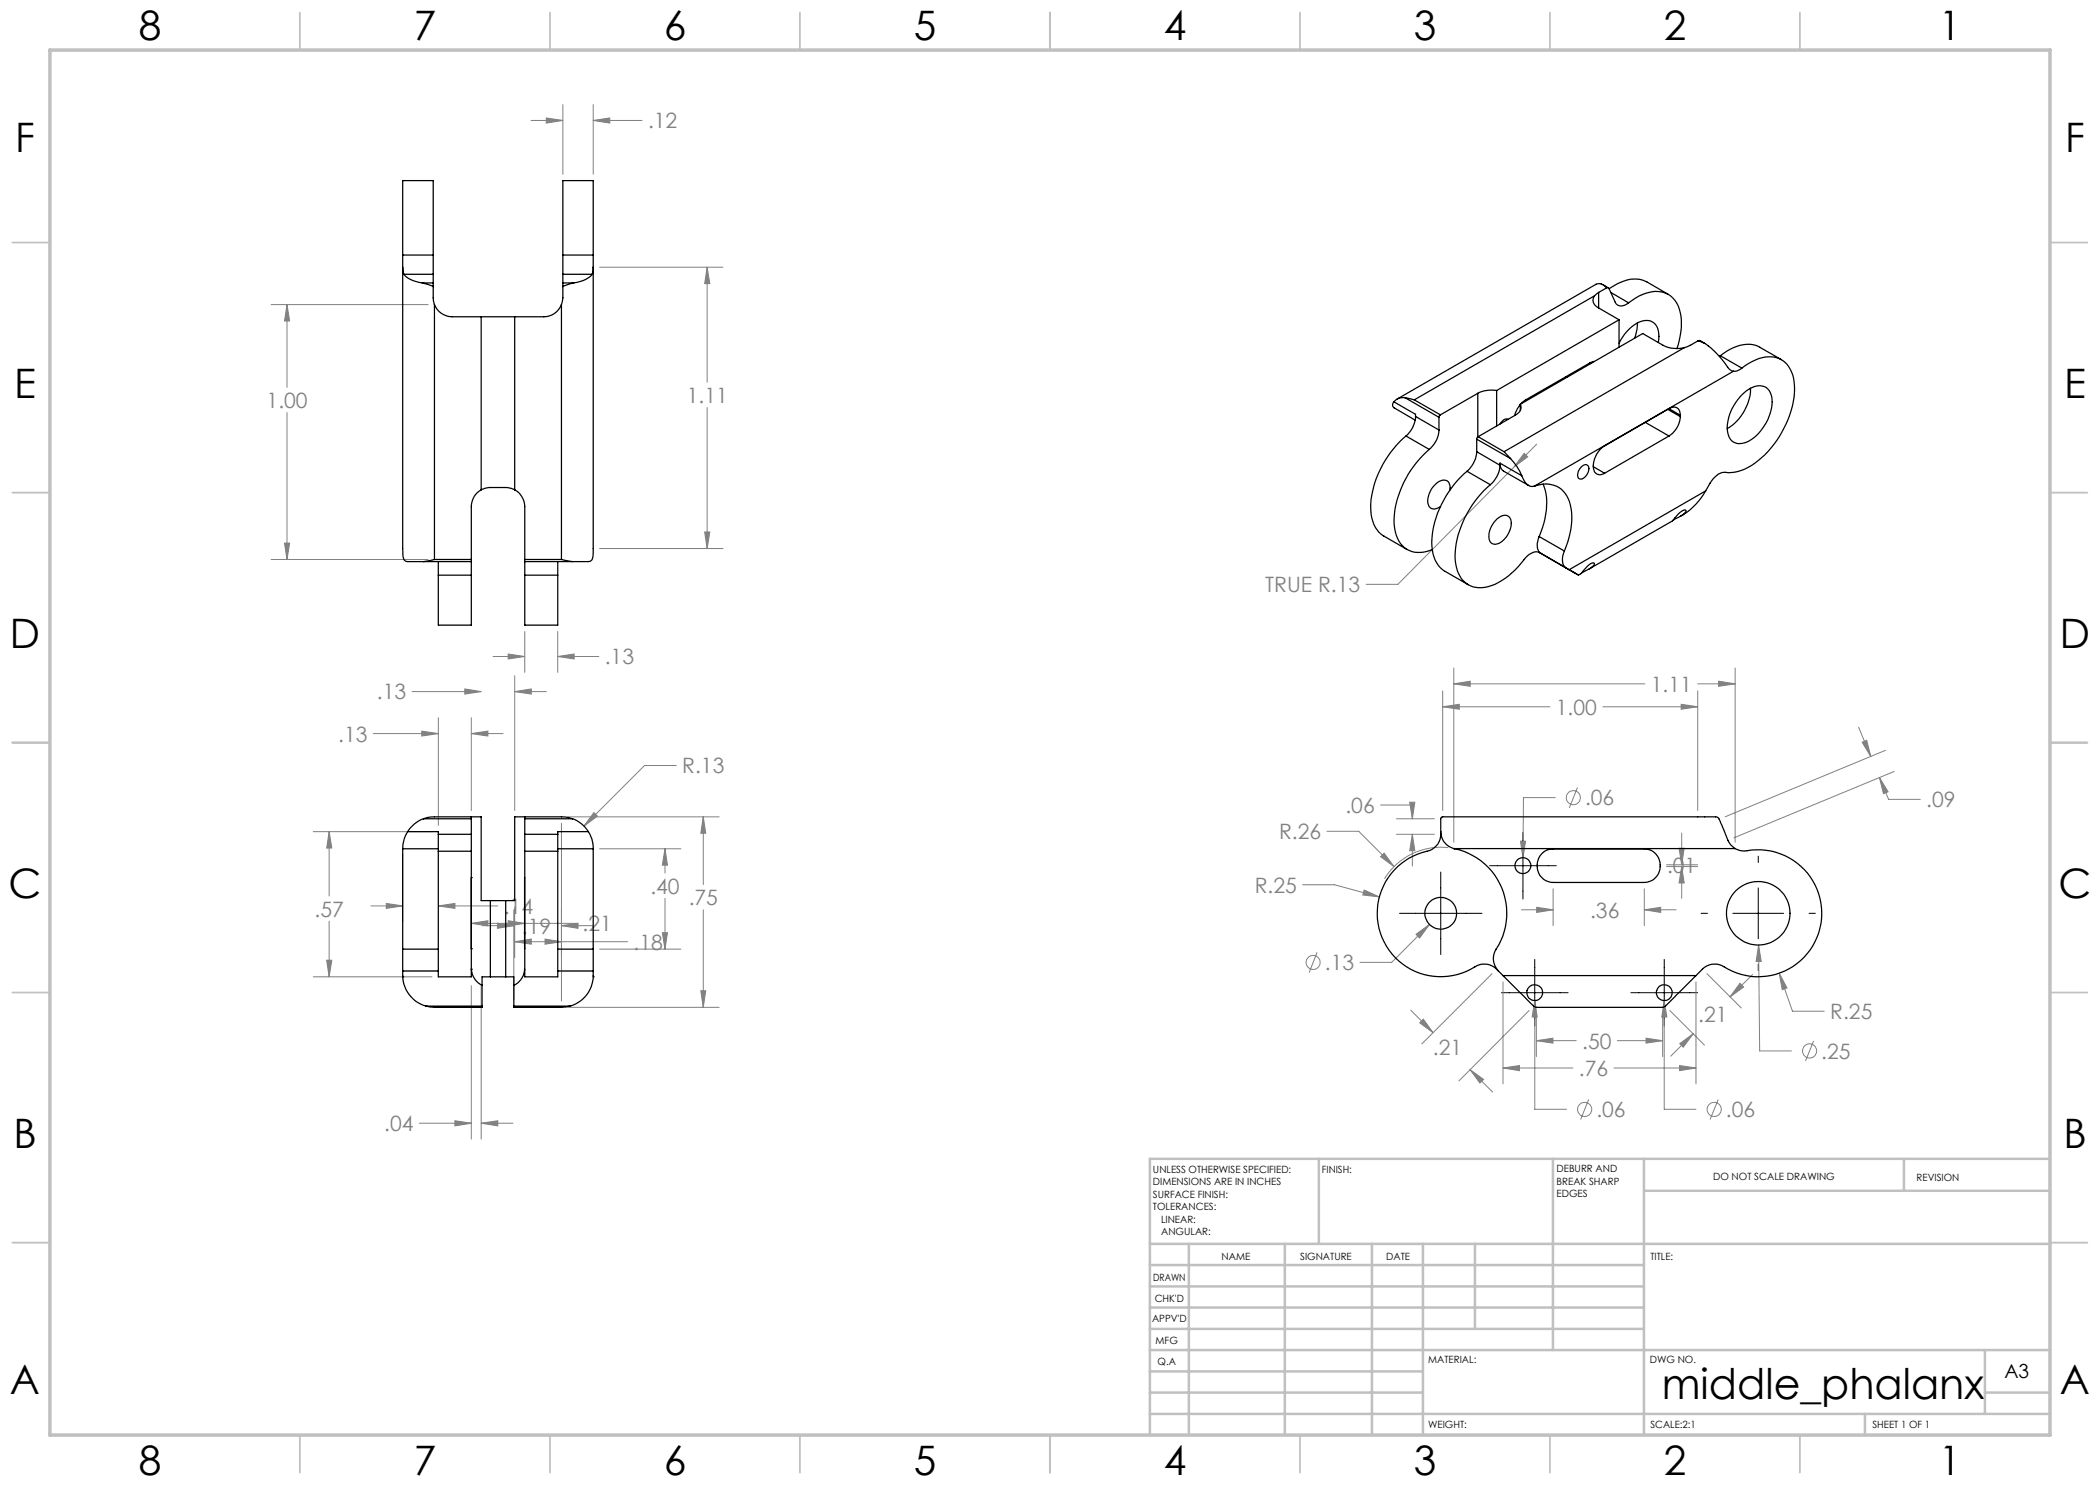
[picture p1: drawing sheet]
<svg xmlns="http://www.w3.org/2000/svg" width="420mm" height="297mm" viewBox="0 0 420 297" stroke-linecap="round" stroke-linejoin="round" font-family="sans-serif">
<g fill="none" stroke="#808080" stroke-width=".2">
<path d="M106.2 24.1h6.4M109.3 23.6l3.3 .5-3.3 .5zM112.6 20.9v14M118.6 20.9v14M118.6 24.1h9.8M118.6 24.1l3.4-.5v1zM119.9 53.4h24.7M141.4 53.4v23M141.4 53.4l.6 3.3h-1.1zM54.2 60.9h31.4M57.4 60.9v16.6M57.4 60.9l.5 3.3h-1z"/>
<path d="M57.4 82.5v29.4M141.4 81.5v28.2M304.8 90.7l.7 .7-2.6 1.9zM307.3 88.8l-27.7 28.1h-6.4M54.2 111.9h31.4M56.9 108.6h1l-.5 3.3zM119.9 109.7h24.7M140.9 106.4h1.1l-.6 3.3zM82.4 138.3h13.8M93 137.8l3.2 .5-3.2 .5zM98.6 131.3h6.4M101.6 130.8l3.4 .5-3.4 .5z"/>
<path d="M102.9 135.1v27M102.9 138.3h6.4M102.9 138.3l3.4-.5v1zM105 126.3v8.2M111.5 126.3v8.2M111.5 131.3h8.3M111.5 131.3l3.3-.5v1zM288.5 138.2v23.9M290.8 133.6v34.8M290.8 136.8h38.2M290.8 136.8l3.2-.6v1.1zM339.5 138.2v23.9"/>
<path d="M339.5 136.8h7.5M343.7 136.2l3.3 .6-3.3 .5zM347 133.6v34.8M74.6 146.7h13.1M84.3 146.2l3.4 .5-3.4 .5zM87.7 143.5v21.6M94.3 143.5v18.6M94.3 146.7h6.3M94.3 146.7l3.3-.5v1zM135.3 153.1h-6.4l-12.1 12.1M288.5 141.4h21.5M288.5 141.4l3.4-.5v.9z"/>
<path d="M311 159.5h-6.3l-.1 12.1M315.5 157.5l-1.6 4.1M320.6 141.4h18.9M336.2 140.9l3.3 .5-3.3 .4zM371.7 145.4l2.5 5.9M372.4 148.4l.9-.3 .9 3.2zM375.9 155.5l1.8 4.4h6.4M375.9 155.5l1.7 2.9-.9 .3zM377.1 150.1l-32.1 13.3M378.8 154.3l-32 13.3M62.7 166.3h23.7M65.8 166.3v12.9"/>
<path d="M65.8 166.3l.6 3.3h-1.1zM80.5 170.7v13.7M112.3 164.6v35.6M113.6 163.4h30.2M118.8 162.5l.7 .7-2.7 2zM119.9 169.8h16.3M133 169.8v4.8M133 179.7v10.1M133 169.8l.5 3.2h-1zM140.7 163.4v13.5M140.7 163.4l.4 3.2h-.9zM260.5 176.9h6.4l9 2.5"/>
<path d="M265.4 166.3h6.3l7.1 7M272.8 178l3.1 1.4-3.3-.4zM276.1 161h6.4v2.8M276.1 171.3l.7-.7 2 2.7zM279.3 166.9h7.6M279.3 163.8h7.6M281.9 160.4h1.1l-.5 3.4zM282.5 166.9v6.3M282.5 166.9l.5 3.2h-1.1zM289.7 169.5a13.2 13.2 0 0 0-12.8 6.3M304.1 168.2h1l-.5 3.4zM310.6 177.8v7.3"/>
<path d="M328.9 177.8v7.3M333.3 173.3h6.2M333.3 173h6.2M335.8 169.6h1l-.5 3.4zM336.3 166.6v6.4M336.3 173.3v6.4M336.3 173.3l.5 3.3h-1zM62.7 195.4h23.7M65.3 192h1.1l-.6 3.4zM65.8 184.3v11.1M74.2 181.2h6.3M77.3 180.7l3.2 .5-3.2 .5z"/>
<path d="M87.7 181.2h11.9M87.7 181.2l3.3-.5v1zM94.3 197.1v30.7M94.3 184.7h21M94.3 184.7l3.3-.6v1.1zM96.2 197.1v30.7M96.4 185.1h6.4M99.5 184.6l3.3 .5-3.3 .6zM101.6 184.1l3.4 .6-3.4 .5zM102.8 182v18M102.9 181.4v10.1M102.9 188.3h22.6"/>
<path d="M102.9 188.3l3.4-.5v1zM109 187.8l3.3 .5-3.3 .5zM112.3 185.1h6.3M112.3 185.1l3.3-.5v1.1zM119.9 189.8h16.3M132.5 186.5h1l-.5 3.3zM140.2 198.2h.9l-.4 3.3zM140.7 182v19.5M263.4 190.5l-1.6 4M283.2 186.9l2.7-2-2 2.7zM285.9 184.9l-7.6 7.6h-6.3M298.4 194.7l-14 14.1"/>
<path d="M300.6 196.4v20.4M304.3 182h6.3M307.3 181.5l3.3 .5-3.3 .5zM328.9 182h6.3M328.9 182l3.2-.5v1zM339.2 196.4v20.4M341.4 194.7l6.9 6.9M348 196.7l.7 .7-2.7 2zM350.5 194.9l-4.5 4.5M351.7 189l.2 21.2h6.4M351.7 189l.5 3.3h-1zM355.8 194.7l2.7 7.5h6.3"/>
<path d="M355.8 194.7l1.6 2.9-1 .3zM113.6 201.5h30.2M282.2 202l4.4 4.5M284.7 203.8l1.9 2.7-2.6-1.9zM294 213.9l4.5 4.5M294 213.9l2.7 2-.7 .7zM300.6 213.6l3.3-.5v1zM300.6 213.6h14M305.8 202.1l-14 14.1M307 200.1l.4 3.3h-1zM307 200.1v21.8h6.3M307.3 202.7v8.6"/>
<path d="M307.3 208.1h7.9M307.3 208.1l3.3-.5v1zM317.7 219.9l-1.6 4M322.8 213.6h16.4M323.5 208.1h9M329.2 207.6l3.3 .5-3.3 .5zM332.5 202.7v8.6M332.8 200.1v21.8h6.4M332.8 200.1l.6 3.3h-1zM334 202.1l6.9 6.9M335.9 213.1l3.3 .5-3.3 .5zM336 208.7l2.6-1.9-1.9 2.6z"/>
<path d="M338.6 206.8l-4.4 4.4M343.6 219.9l-1.6 4M362.7 208.2l-1.6 4M83.9 224.6h10.4M91 224.2l3.3 .4-3.3 .6zM96.2 224.6h6.4M96.2 224.6l3.4-.4v1z"/>
<circle cx="314.7" cy="159.5" r="1.41"/>
<circle cx="262.6" cy="192.5" r="1.4"/>
<circle cx="361.9" cy="210.2" r="1.41"/>
<circle cx="316.9" cy="221.9" r="1.42"/>
<circle cx="342.8" cy="221.9" r="1.42"/>
</g>
<g fill="none" stroke="#000" stroke-width=".2">
<path d="M288.1 174.4v16.5M297.9 173.1h13.4M304.6 166.5v13.3M351.6 171.2v1.3M351.6 177.6v10.1M279.9 182.7h16.5M300.3 198.5h13.3M307 191.9v13.3M326.2 198.5h13.3M332.8 191.9v13.3M340.2 182.7h1.3M346.6 182.7h10.1"/>
<path d="M351.6 192.8v1.3M361.8 182.7h1.3"/>
</g>
<g fill="none" stroke="#c0c0c0" stroke-width=".35">
<path d="M60 2.5v7.5M110 2.5v7.5M160 2.5v7.5M210 2.5v7.5M260 2.5v7.5M310 2.5v7.5M360 2.5v7.5M2.5 48.5h7.5M410 48.5h7.5M2.5 98.5h7.5M410 98.5h7.5M2.5 148.5h7.5"/>
<path d="M410 148.5h7.5M2.5 198.5h7.5M410 198.5h7.5M2.5 248.5h7.5M410 248.5h7.5M60 287v7.5M110 287v7.5M160 287v7.5M210 287v7.5M260 287v7.5M310 287v7.5M360 287v7.5"/>
</g>
<g fill="none" stroke="#c0c0c0" stroke-width=".5">
<path d="M263.8 231.8v17M310.6 231.8v38.2M328.8 231.8v55.2M328.8 238.2h81.2M380.8 231.8v6.4M410 231.8h-180v55.2M230 248.8h180M230 257.3h98.8M230 253h98.8M237.8 248.8v38.2M257 248.8v38.2M274.4 248.8v38.2"/>
<path d="M284.6 248.8v38.2M295 248.8v17M230 265.8h98.8M230 261.5h98.8M230 278.5h54.6M230 274.3h54.6M230 270h180M397 278.5h13M397 270v12.8M230 282.8h180M373 282.8v4.2"/>
</g>
<path d="M10 10h400v277h-400z" fill="none" stroke="#c0c0c0" stroke-width=".7"/>
<path d="M140.7 163.4l.4 3.2h-.9zM140.2 198.2h.9l-.4 3.3zM132.5 186.5h1l-.5 3.3zM133 169.8l.5 3.2h-1zM118.8 162.5l-2 2.7 2.7-2zM109 187.8l3.3 .5-3.3 .5zM102.9 188.3l3.4-.5v1zM112.3 185.1l3.3-.5v1.1zM99.5 184.6l3.3 .5-3.3 .6zM65.8 166.3l.6 3.3h-1.1zM65.3 192h1.1l-.6 3.4zM84.3 146.2l3.4 .5-3.4 .5zM94.3 146.7l3.3-.5v1zM77.3 180.7l3.2 .5-3.2 .5zM87.7 181.2l3.3-.5v1zM102.9 138.3l3.4-.5v1zM93 137.8l3.2 .5-3.2 .5zM96.2 224.6l3.4-.4v1zM91 224.2l3.3 .4-3.3 .6zM101.6 184.1l3.4 .6-3.4 .5zM94.3 184.7l3.3-.6v1.1zM351.7 189l-.5 3.3h1zM355.8 194.7l.6 3.2 1-.3zM332.8 200.1l-.4 3.3h1zM307 200.1l-.6 3.3h1zM300.6 213.6l3.3-.5v1zM335.9 213.1l3.3 .5-3.3 .5zM329.2 207.6l3.3 .5-3.3 .5zM307.3 208.1l3.3-.5v1zM272.8 178l-.2 1 3.3 .4zM276.8 170.6l-.7 .7 2.7 2zM283.2 186.9l.7 .7 2-2.7zM288.5 141.4l3.4-.5v.9zM336.2 140.9l3.3 .5-3.3 .4zM282.5 166.9l.5 3.2h-1.1zM281.9 160.4h1.1l-.5 3.4zM372.4 148.4l.9-.3 .9 3.2zM375.9 155.5l1.7 2.9-.9 .3zM343.7 136.2l3.3 .6-3.3 .5zM290.8 136.8l3.2-.6v1.1zM307.3 181.5l3.3 .5-3.3 .5zM328.9 182l3.2-.5v1zM336.3 173.3l.5 3.3h-1zM335.8 169.6h1l-.5 3.4zM304.1 168.2l.5 3.4 .5-3.4zM336 208.7l2.6-1.9-1.9 2.6zM348 196.7l.7 .7-2.7 2zM284.7 203.8l1.9 2.7-2.6-1.9zM294 213.9l2.7 2-.7 .7zM304.8 90.7l-1.9 2.6 2.6-1.9zM141.4 53.4l.6 3.3h-1.1zM140.9 106.4h1.1l-.6 3.3zM118.6 24.1l3.4-.5v1zM109.3 23.6l3.3 .5-3.3 .5zM101.6 130.8l3.4 .5-3.4 .5zM111.5 131.3l3.3-.5v1zM57.4 60.9l.5 3.3h-1zM56.9 108.6h1l-.5 3.3z" fill="#808080"/>
<g fill="none" stroke="#000" stroke-width=".25">
<path d="M80.5 53.4l.1 57.5a1.2 1.2 0 0 0 1.6 1.4h2.5M80.5 53.4l.3 1.5M80.5 51v2.4M80.5 51v-14.9h6.1v14.9M80.5 51h6.1M80.8 54.9a5.4 5.4 0 0 0 3.7 1.7M80.8 54.9h5.8M84.5 56.6l2.1 .7M84.5 56.6h2.1M86.6 57.3a7.5 7.5 0 0 0 .3 3.6M86.6 56.6v.7M86.6 51v3.9"/>
<path d="M86.6 54.9v1.7M112.6 57.3a8.3 8.3 0 0 1-.3 3.6M112.6 56.6v.7M112.6 51v3.9M112.6 51v-14.9h6v14.9M112.6 54.9v1.7M112.6 56.6h2.2M112.6 54.9h5.8M112.6 51h6M114.8 56.6l-2.2 .7M118.4 54.9a5.4 5.4 0 0 1-3.6 1.7M118.6 53.4l-.2 1.5"/>
<path d="M118.6 53.4v57.6a1.15 1.15 0 0 1-1.5 1.3h-2.6M118.6 51v2.4M318.9 59.2a1.59 1.59 0 0 0 .8 2.4M318.9 59.2l-36 20.8M319.7 58.5l-.8 .7M319.7 58.5v3.1M320.6 57l1.1 .6M321.3 57.6a1.75 1.75 0 0 0-2.1-.7l-39.8 22.9M321.3 57.6h.5l1.2 2.8a1.48 1.48 0 0 0 2.4 .4l.3-.2M321.3 57.6l-1.6 .9M321.8 57.8a7.3 7.3 0 0 1 7.2-1.6l4.7 2.7M322.2 58.5l3.5 2.1"/>
<path d="M86.9 60.9a3.9 3.9 0 0 0 3.6 2.5h18.3a3.8 3.8 0 0 0 3.5-2.5M86.9 60.9v51M96.2 63.4v34.6M102.9 63.4v34.6M112.3 60.9v51M281 79.5l1.9 .5M281 79.5a2.34 2.34 0 0 0-2.2 .9M281 79.5l6.8 4M282.9 80l5.2 3M295.6 78.7l-7.5 4.3M295.6 78.7v8.7M299.3 78.1a6.3 6.3 0 0 0-3.7 .6"/>
<path d="M299.3 78.1v7.1M313.2 75.3l.2 .2M317.7 72.7l.2 .1M318 72.6l-12.9 7.4-.9 .8M318 72.6l.2 .1M318.9 72.3l-.9 .3M319.7 61.6l4.1 2.4M323.8 64l-24.5 14.1M323.8 64v5.5M325.7 60.6a8.5 8.5 0 0 1 6.6-2.2 5.1 5.1 0 0 1 3.9 4.8 15 15 0 0 1-.8 6.5M327.5 64.6l-.1 1.4-.5 1.7M331.7 68.5a4 4 0 0 0-1.1-4.1 3.8 3.8 0 0 0-4.4 1l-1.3 1.4-1.1 1.8"/>
<path d="M336.9 69.5a6.2 6.2 0 0 1-4.3-.4l-4.1-2.4-24.4 14.2M336.9 69.5l-36.1 20.8M339.6 68.2a9.3 9.3 0 0 1 4.7 3.6l1.5 1.9 .9 .6M339.6 68.2l-1.6 .9-1.1 .4M339.6 68.2l.4-.1 1 .6M344.1 71.2a8.2 8.2 0 0 1 7.1-2.1l5.1 2.8M344.1 71.2l4.3 2.4M344.1 71.2l-.2 .1M346.7 74.3l-39.8 22.9M348.4 73.6a2.26 2.26 0 0 1-1.7 .7M348.4 73.6a8.1 8.1 0 0 1 7.1-2 5.5 5.5 0 0 1 3.4 5.4 19.6 19.6 0 0 1-7.3 15.1 9.2 9.2 0 0 1-7.2 2.4l-.7 .3-1.1 1-1.5 2.4M348.4 78.9a4.4 4.4 0 0 1 4.5-1.6 3.6 3.6 0 0 1 1.4 4.2 10 10 0 0 1-5 6.9 2.53 2.53 0 0 1-3.8-2.1 9.3 9.3 0 0 1 2.9-7.4z"/>
<path d="M350.1 77.6a9.7 9.7 0 0 1-4.7 8.1M96.2 98a3.8 3.8 0 0 0-1.9 3.3v10.6M96.2 98l1.6-.5h3.6l1.5 .5M102.9 98a4 4 0 0 1 2.1 3.3v10.6M278.8 80.4a.74 .74 0 0 0 .1 1.2l4.1 2.4M278.8 80.4l4.3 2.5v.4M281.2 87.2a20 20 0 0 0-7.1 14.3 6.2 6.2 0 0 0 2.7 5.7l4.6 2.7M281.2 87.2l4.7 2.7M283.1 83.3a5.5 5.5 0 0 1-1.9 3.9M283.1 83.3l4.7 2.7M285.9 89.9a19.7 19.7 0 0 0-7.1 15.1 5.6 5.6 0 0 0 3.6 5.3l1.7 .2 1.3-.2 1.1-.4M287.8 86a5.3 5.3 0 0 1-1.9 3.9"/>
<path d="M287.8 83.5v2.5M288.1 83l-.3 .5M290 98a1.45 1.45 0 0 0-1.5-2 4.4 4.4 0 0 0-2.8 5.1 1.36 1.36 0 0 0 2.2 .4l.2-.2M293.4 94.3a19.7 19.7 0 0 0-7 15.1 5.9 5.9 0 0 0 2.6 4.9l4.7 2.6M293.4 94.3l4.7 2.6M295.3 90.3a5.8 5.8 0 0 1-1.9 4M295.3 90.3l4.7 2.8M295.3 87.8l6.8 3.9M295.3 87.8v2.5M295.6 87.3l-.3 .5M295.6 87.3l5.2 3M298.1 96.9a19.7 19.7 0 0 0-7.1 15.1 5.7 5.7 0 0 0 3.6 5.4 7.7 7.7 0 0 0 6.4-1.7 23.6 23.6 0 0 0 4.5-4.5 2.04 2.04 0 0 1 2.7-.5"/>
<path d="M300 92.6v.4a1.56 1.56 0 0 0 .7 1.2l5 2.9M300 93.1a5.4 5.4 0 0 1-1.9 3.8M300 92.6v.5M300 92.6l4.3 2.5M300.8 90.3l1.3 1.4M301.6 83.9a1.27 1.27 0 0 0-1.6 .9M302.1 91.7a10.5 10.5 0 0 1 2.2 3.4M304.1 80.9a1.62 1.62 0 0 1-1 2.1l-7.5 4.3M304.1 80.9l-.6 .8-.6 1.4M304.1 80.9v1.2M304.3 95.1l.4 .7a1.88 1.88 0 0 0 2.2 1.4M306.9 97.2a5.2 5.2 0 0 1 7.3 4.5 15.7 15.7 0 0 1-1.3 8.5"/>
<path d="M308.6 96.8a12 12 0 0 1-.1 8.7l-.7 1.8M316.2 93.4l.3-.2a.76 .76 0 0 1 1-.2 .76 .76 0 0 1 .2 1 2.05 2.05 0 0 1-1.7 1.8l-.2-.1a1.64 1.64 0 0 1 .4-2.3zM318.7 93.3a1.39 1.39 0 0 0 .6 1.5 1.39 1.39 0 0 0 1.6-.2M318.7 93.3l2.2 1.3M329.1 84.5l4.7 2.7M333.6 81.9l2.5 1.4M333.8 81.7a1.37 1.37 0 0 1 1.6-.1 1.37 1.37 0 0 1 .7 1.4M333.8 81.7l-12.9 7.5a4.9 4.9 0 0 0-2.2 4.1M333.8 87.2l-12.9 7.4M333.8 81.7l2.3 1.3M336.1 83.3a4.9 4.9 0 0 1-2.3 3.9M336.1 83v.3"/>
<path d="M341.1 98.2a13 13 0 0 1-5 5M341.1 98.2l-27.3 15.7M84.7 112.3h9.6M86.9 111.9l-2.2 .4M86.9 111.9h7.4M87.7 112.3v2.7M87.7 115v10h6.6v-10M87.7 115h6.6M94.3 111.9v.4M94.3 112.3v2.7M105 111.9v.4M105 112.3v2.7"/>
<path d="M105 115v10h6.5v-10M105 111.9h7.3M105 112.3h9.5M105 115h6.5M111.5 112.3v2.7M112.3 111.9l2.2 .4M299.4 103.8a1.67 1.67 0 0 1 2.6-.2 4.4 4.4 0 0 1-1.9 4.9 1.4 1.4 0 0 1-1.7 .2 1.4 1.4 0 0 1-.6-1.6 5.1 5.1 0 0 1 1.6-3.3zM307.8 107.3a2.8 2.8 0 0 0 .4 3.4M307.8 107.3l5.1 2.9M307.9 110.5l7.8 4.5-1.9-1.1M308.2 110.7l5 2.9M312.9 110.2a2.85 2.85 0 0 0 .3 3.4"/>
<path d="M313.2 113.6l.6 .3M316.2 114.7l1.3-.7a1.97 1.97 0 0 0 1.4-1.3 .96 .96 0 0 0-1.2 .3l-1.5 1.8-.5 .2M334.5 104.1h.1a8.3 8.3 0 0 0 2.6-1.9v-.1a.91 .91 0 0 0-1.1 .3l-1.6 1.8-16.7 9.6M80.5 169.8v20M80.5 169.8h7.2M81.5 166.3a6.2 6.2 0 0 0-1 3.5M81.5 166.3h6.2v.6M84.7 163.8a6.3 6.3 0 0 0-3.2 2.5M84.7 163.8h9.6M87.7 170.2v25.2h6.6v-25.2M87.7 166.9v3.3M87.7 170.2h6.6"/>
<path d="M87.7 166.9h6.6M94.3 166.9v3.3M94.3 163.4h-7.4l-1.5 .1-.7 .3M94.3 163.4v.4M94.3 163.4h1.9v16.7h1.9M94.3 175.5h.1M94.3 163.8v3.1M94.3 175.5v14.3M105 170.2v25.2h6.5v-25.2M105 166.9v3.3M105 163.4h7.3l1.4 .1 .8 .3M105 163.4v.4"/>
<path d="M105 163.4h-2.1v16.7h-1.8M105 170.2h6.5M105 166.9h6.5M105 163.8h9.5M105 163.8v3.1M105 175.5v14.3M111.5 166.9v3.3M111.5 169.8h7.1M114.5 163.8a6.3 6.3 0 0 1 3.2 2.5M117.7 166.3a6 6 0 0 1 .9 3.5M117.7 166.3h-6.2v.6M118.6 169.8v20"/>
<path d="M288.1 166.3v-2.5l.1-.3 .3-.1h54.7a1.15 1.15 0 0 1 .9 1.2l1.2 2.8a4.2 4.2 0 0 0 1.7 2.3M288.1 166.3a3.5 3.5 0 0 0 2.7 3.4M288.1 166.3a3.5 3.5 0 0 1-2.7 3.9 12.7 12.7 0 0 0-8.9 17.6 12.7 12.7 0 0 0 19 5.3 3.4 3.4 0 0 1 3.8 .7l1.3 1.3M290.8 169.7a13.2 13.2 0 0 1 8.2 20.6 3.5 3.5 0 0 0 .7 3.9M290.8 169.7h56.2M308.4 170.7a2.81 2.81 0 0 1 2.2-.9h18.3a3.4 3.4 0 0 1 3.1 3.3 3.4 3.4 0 0 1-3.1 3.4h-18.3a3.4 3.4 0 0 1-3-2.2 3.4 3.4 0 0 1 .8-3.6zM347 169.7a3.6 3.6 0 0 0 2.4 .4 12.7 12.7 0 0 1 14.6 15.3 12.7 12.7 0 0 1-19.7 7.7 3.4 3.4 0 0 0-3.8 .7l-1.3 1.3M80.5 195.4h.1M80.5 189.8v4.4M80.5 194.2a6.5 6.5 0 0 0 4.7 7M80.5 189.8h7.2M80.5 194.2h7.2"/>
<path d="M94.3 193.8a3.9 3.9 0 0 0 2.1 3.3M94.3 189.8h.1M94.3 193.8h.1M98.1 195.4h-1.7v5.8M98.1 195.4h3M98.1 180.1v15.3M98.1 180.1h3M101.1 195.4h1.7v5.8M101.1 180.1v15.3M105 193.8a3.9 3.9 0 0 1-2.2 3.3M111.5 189.8h7.1M111.5 194.2h7.1"/>
<path d="M118.6 195.4h.1M118.6 189.8v4.4M118.6 194.2a6.5 6.5 0 0 1-4.6 7M300.6 195.1l4.3 4.3a7.9 7.9 0 0 0 2.4 2.1h25.2a9.6 9.6 0 0 0 2.9-2.6l3.8-3.8M300.6 195.1h38.6M85.2 201.2l1.7 .3h9.5v-.3M85.2 201.2h11.2M102.8 201.2v.3h9.5l1.7-.3M102.8 201.2h11.2"/>
<circle cx="304.6" cy="173.1" r="1.59"/>
<circle cx="288.2" cy="182.7" r="3.2"/>
<circle cx="306.9" cy="198.5" r="1.59"/>
<circle cx="332.9" cy="198.5" r="1.58"/>
<circle cx="351.7" cy="182.6" r="6.3"/>
</g>
<text font-size="8.5" x="332.4" y="279.7">middle_phalanx</text>
<g font-size="8.1">
<text x="27.8" y="8">8</text>
<text x="82.8" y="8">7</text>
<text x="132.8" y="8">6</text>
<text x="182.8" y="8">5</text>
<text x="232.8" y="8">4</text>
<text x="282.8" y="8">3</text>
<text x="332.8" y="8">2</text>
<text x="387.8" y="8">1</text>
<text x="3" y="30.4">F</text>
<text x="413" y="30.4">F</text>
<text x="2.8" y="79.6">E</text>
<text x="412.8" y="79.6">E</text>
<text x="2" y="129.6">D</text>
<text x="412" y="129.6">D</text>
<text x="1.7" y="179.6">C</text>
<text x="411.7" y="179.6">C</text>
<text x="2.7" y="229.6">B</text>
<text x="412.7" y="229.6">B</text>
<text x="2" y="278.9">A</text>
<text x="412" y="278.9">A</text>
<text x="27.8" y="295">8</text>
<text x="82.8" y="295">7</text>
<text x="132.8" y="295">6</text>
<text x="182.8" y="295">5</text>
<text x="232.8" y="295">4</text>
<text x="282.8" y="295">3</text>
<text x="332.8" y="295">2</text>
<text x="387.8" y="295">1</text>
</g>
<g font-size="4.2" fill="#808080">
<text x="129.6" y="25.7">.12</text>
<text x="53.3" y="81.6">1.00</text>
<text x="137.3" y="80.6">1.11</text>
<text x="253" y="118.4">TRUE R.13</text>
<text x="121" y="132.9">.13</text>
<text x="75.4" y="139.9">.13</text>
<text x="311.2" y="142.9">1.00</text>
<text x="330.2" y="138.3">1.11</text>
<text x="67.6" y="148.3">.13</text>
<text x="136.4" y="154.7">R.13</text>
<text x="317" y="161.1">.06</text>
<text x="385.2" y="161.5">.09</text>
<text x="255.8" y="167.9">R.26</text>
<text x="269.1" y="162.6">.06</text>
<text x="130.1" y="178.7">.40</text>
<text x="250.9" y="178.5">R.25</text>
<text x="333.4" y="174.7">.01</text>
<text x="62.9" y="183.3">.57</text>
<text x="100.8" y="182.8">.14</text>
<text x="137.7" y="181">.75</text>
<text x="318" y="183.6">.36</text>
<text x="104.4" y="186.7">.19</text>
<text x="116.5" y="186.3">.21</text>
<text x="126.7" y="189.9">.18</text>
<text x="265" y="194">.13</text>
<text x="366" y="203.8">R.25</text>
<text x="316.4" y="209.7">.50</text>
<text x="339.6" y="204.4">.21</text>
<text x="286.6" y="211">.21</text>
<text x="315.8" y="215.2">.76</text>
<text x="364.3" y="211.7">.25</text>
<text x="76.8" y="226.3">.04</text>
<text x="319.3" y="223.4">.06</text>
<text x="345.2" y="223.4">.06</text>
</g>
<text font-size="3.9" x="400.9" y="275.5">A3</text>
<g font-size="2">
<text x="230.6" y="234.6">UNLESS OTHERWISE SPECIFIED:</text>
<text x="230.6" y="237.1">DIMENSIONS ARE IN INCHES</text>
<text x="230.6" y="239.6">SURFACE FINISH:</text>
<text x="264.4" y="234.6">FINISH:</text>
<text x="311.3" y="234.5">DEBURR AND</text>
<text x="311.3" y="237">BREAK SHARP</text>
<text x="311.3" y="239.5">EDGES</text>
<text x="342.6" y="236">DO NOT SCALE DRAWING</text>
<text x="383.3" y="236.2">REVISION</text>
<text x="230.6" y="242.1">TOLERANCES:</text>
<text x="232.2" y="244.6">LINEAR:</text>
<text x="232.2" y="247.1">ANGULAR:</text>
<text x="244.3" y="252">NAME</text>
<text x="260" y="251.9">SIGNATURE</text>
<text x="277.2" y="251.9">DATE</text>
<text x="330.1" y="251.9">TITLE:</text>
<text x="230.6" y="256.1">DRAWN</text>
<text x="230.9" y="260.3">CHK'D</text>
<text x="230.4" y="264.4">APPV'D</text>
<text x="231.1" y="268.8">MFG</text>
<text x="231.5" y="273">Q.A</text>
<text x="285.6" y="272.5">MATERIAL:</text>
<text x="330" y="272.5">DWG NO.</text>
<text x="285.6" y="285.5">WEIGHT:</text>
<text x="330.1" y="285.6">SCALE:2:1</text>
<text x="374.5" y="285.6">SHEET 1 OF 1</text>
</g>
</svg>
